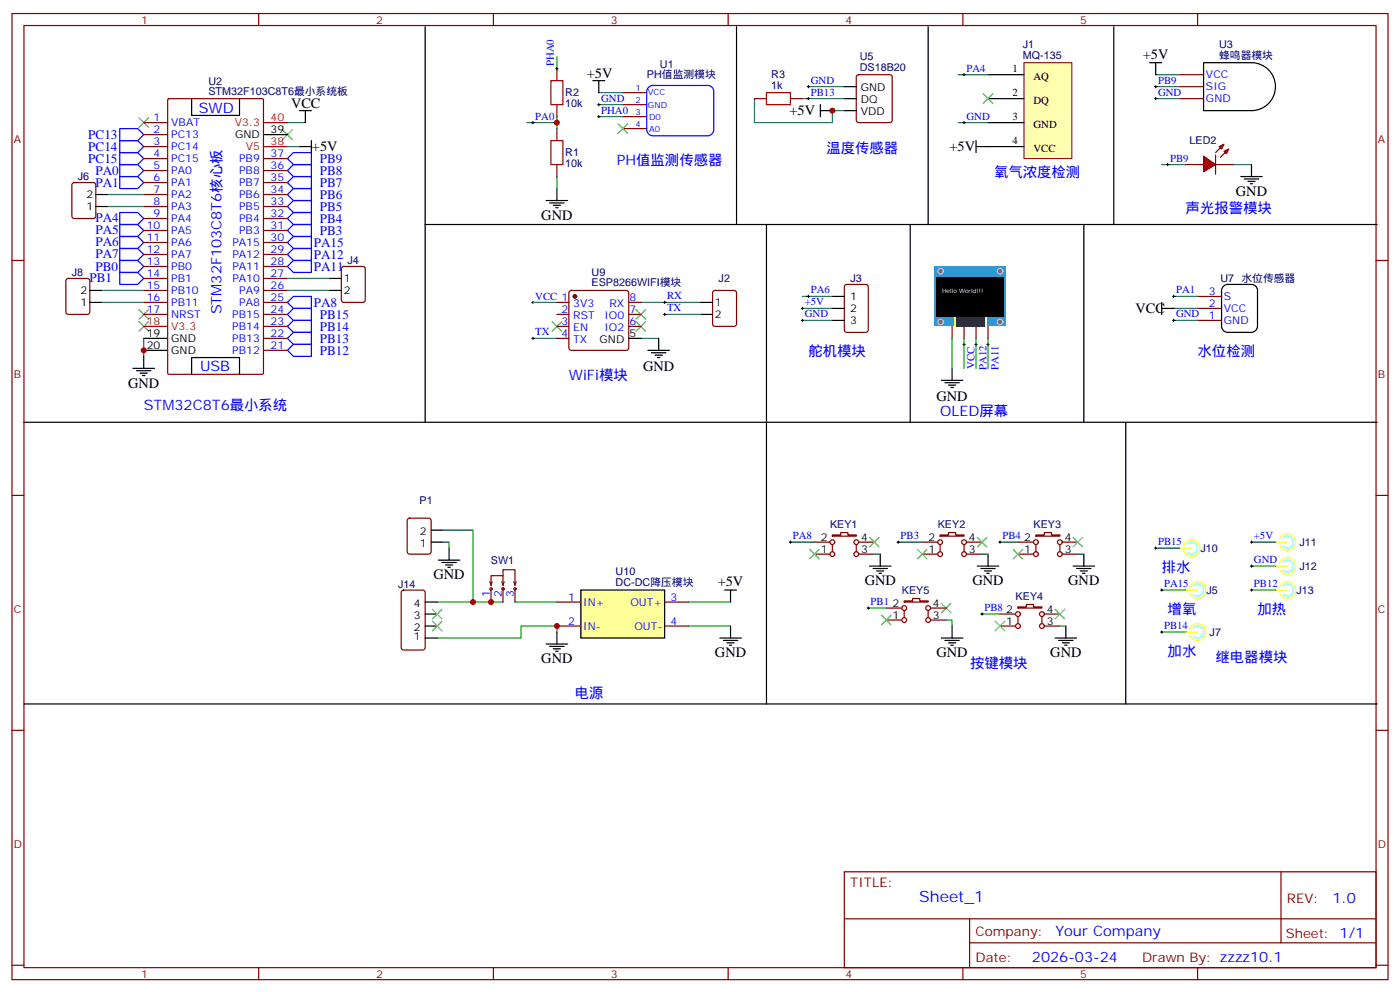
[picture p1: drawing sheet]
<svg xmlns="http://www.w3.org/2000/svg" width="412mm" height="292mm" viewBox="0 0 412 292" stroke-linecap="round" stroke-linejoin="round" font-family="sans-serif">
<g fill="none" stroke="#870000" stroke-width=".35">
<path d="M3.5 4h405.4v284.3h-405.4zM7.1 7.5h398.2v277.3h-398.2zM76.2 4v3.5M145.3 4v3.5M214.5 4v3.5M283.6 4v3.5M352.8 4v3.5M42.3 36.1h7.1M42.3 39.6h7.1M49.4 29.2l.3-.2h27.6l.3 .2v80.6l-.2 .3-27.7 .1-.3-.2zM183.4 27.3h7.1M183.4 30.8h7.1"/>
<path d="M183.4 34.3h7.1M183.4 37.9h7.1M252.5 22.2l.4-.2h9.2l.5 .2 .2 .5v12.7l-.2 .5-.5 .2h-9.2l-.5-.2-.2-.5v-12.7zM42.3 46.7h7.1M42.3 43.1h7.1M42.3 50.2h7.1M42.3 53.7h7.1M42.3 57.3h7.1M77.6 46.7h7.1M77.6 50.2h7.1M77.6 53.7h7.1M77.6 57.3h7.1"/>
<path d="M3.5 76.7h3.6M42.3 60.8h7.1M42.3 64.3h7.1M42.3 67.8h7.1M42.3 78.4h7.1M42.3 74.9h7.1M42.3 71.4h7.1M77.6 60.8h7.1M77.6 64.3h7.1M77.6 67.8h7.1M77.6 78.4h7.1M77.6 74.9h7.1"/>
<path d="M77.6 71.4h7.1M405.3 76.7h3.6M42.3 92.5h7.1M42.3 89h7.1M42.3 85.5h7.1M42.3 82h7.1M77.6 92.5h7.1M77.6 96.1h7.1M77.6 99.6h7.1M77.6 89h7.1M77.6 85.5h7.1M77.6 82h7.1"/>
<path d="M77.6 103.1h7.1M3.5 145.8h3.6M405.3 145.8h3.6M3.5 214.9h3.6M405.3 214.9h3.6M248.7 256.6h156.6v28.2h-156.6zM377.3 256.6v20.9M248.7 270.4h156.5M285.6 277.5h119.6M285.6 270.4v14.1M3.5 284.1h3.6M76.2 284.8v3.5"/>
<path d="M145.3 284.8v3.5M214.5 284.8v3.5M283.6 284.8v3.5M352.8 284.8v3.5M405.3 284.1h3.6"/>
</g>
<path d="M40.9 34.7l2.8 2.8M43.7 34.7l-2.8 2.8M83.3 38.2l2.8 2.8M86.1 38.2l-2.8 2.8M182 36.4l2.9 2.9M184.9 36.4l-2.9 2.9M40.9 94.7l2.8 2.8M40.9 91.1l2.8 2.8M43.7 94.7l-2.8 2.8M43.7 91.1l-2.8 2.8" fill="none" stroke="#3c3" stroke-width=".35"/>
<path d="M84.7 36.1h5.3M176.4 27.3h7M176.4 30.8h7M176.4 34.3h7M236.4 29h12.3M238.1 25.5h10.6M42.3 99.6v5.3" fill="none" stroke="#008700" stroke-width=".35"/>
<g fill="none" stroke="#000" stroke-width=".35">
<path d="M56.4 29v5h14.2v-5M77.6 39.6h7.1M88.2 32.6h3.5M90 32.6v3.5M174.6 23.7h3.6M176.4 23.7v3.6M241.7 32.6h3.5M241.7 30.8v3.5M248.7 32.6h3.5M248.7 25.5h3.5M248.7 29h3.5M42.3 99.6h7.1"/>
<path d="M39.2 108.4h6.3M40.2 109.1h4.2M41.3 109.8h2.1M42 110.5h.7M42.3 104.9v3.5M42.3 103.1h7.1M56.4 110.2v-5h14.2v5"/>
</g>
<g fill="none" stroke="#00f" stroke-width=".35">
<path d="M35.3 37.9h5.3l1.7 1.7-1.7 1.8h-5.3zM191.1 25.7l1.2-.5h16.2a1.76 1.76 0 0 1 1.8 1.7v11.3a1.89 1.89 0 0 1-1.8 1.8h-16.2a1.89 1.89 0 0 1-1.8-1.8v-11.3zM35.3 52h5.3l1.7 1.7-1.7 1.8h-5.3zM35.3 48.4h5.3l1.7 1.8-1.7 1.8h-5.3zM35.3 44.9h5.3l1.7 1.8-1.7 1.7h-5.3zM35.3 41.4h5.3l1.7 1.7-1.7 1.8h-5.3zM84.7 46.7l1.7-1.8h5.3v3.5h-5.3zM84.7 50.2l1.7-1.8h5.3v3.6h-5.3zM84.7 53.7l1.7-1.7h5.3v3.5h-5.3zM84.7 57.3l1.7-1.8h5.3v3.5h-5.3zM35.3 76.7h5.3l1.7 1.7-1.7 1.8h-5.3zM35.3 73.1h5.3l1.7 1.8-1.7 1.8h-5.3z"/>
<path d="M35.3 69.6h5.3l1.7 1.8-1.7 1.7h-5.3zM35.3 66.1h5.3l1.7 1.7-1.7 1.8h-5.3zM35.3 62.5h5.3l1.7 1.8-1.7 1.8h-5.3zM84.7 60.8l1.7-1.8h5.3v3.5h-5.3zM84.7 64.3l1.7-1.8h5.3v3.6h-5.3zM84.7 67.8l1.7-1.7h5.3v3.5h-5.3zM84.7 71.4l1.7-1.8h5.3v3.5h-5.3zM84.7 74.9l1.7-1.8h5.3v3.6h-5.3zM84.7 78.4l1.7-1.7h5.3v3.5h-5.3zM35.3 80.2h5.3l1.7 1.8-1.7 1.7h-5.3zM84.7 96.1l1.7-1.8h5.3v3.5h-5.3zM84.7 99.6l1.7-1.8h5.3v3.6h-5.3z"/>
<path d="M84.7 89l1.7-1.8h5.3v3.6h-5.3zM86.4 90.8h5.3v3.5h-5.3l-1.7-1.8zM84.7 103.1l1.7-1.7h5.3v3.5h-5.3z"/>
</g>
<path d="M77.6 36.1h7.1M77.6 43.1h7.1M42.3 96.1h7.1" fill="none" stroke="#f00" stroke-width=".35"/>
<path d="M176 30.8h.7M176.4 30.4v.8M237.8 29h.7M237.8 25.5h.7M238.1 25.2v.7M238.1 28.7v.7" fill="none" stroke="#000" stroke-width=".29"/>
<path d="M301.6 18.5h14.1v28.2h-14.1z" fill="#ffffb0" stroke="#800000" stroke-width=".29"/>
<g fill="none" stroke="#000" stroke-width=".35">
<path d="M338.7 18.5h3.5M340.4 18.5v3.5M354.5 18.5h14.2a7.1 7.1 0 0 1 7 7 7.1 7.1 0 0 1-7 7.1h-14.2zM291 36.1h10.6M291 29h10.6M291 22h10.6M88.2 43.1h3.5M91.7 41.4v3.5M287.5 43.1h14.1M287.5 41.4v3.5M365.5 52h6.3M366.5 52.7h4.3"/>
<path d="M367.6 53.4h2.1M368.3 54.1h.7M368.7 48.4v3.6M185.2 99.6h3.5M194 99.6v3.5M342.2 90.8h3.5M342.2 89v3.5M360.4 84.2l1.2-.5h7.1a1.76 1.76 0 0 1 1.7 1.8v10.6a1.89 1.89 0 0 1-1.7 1.7h-7.1a1.89 1.89 0 0 1-1.8-1.7v-10.6zM190.9 103.1h6.3M191.9 103.8h4.2M193 104.5h2.1M193.7 105.2h.7"/>
<path d="M277.3 111.9h6.3M278.3 112.6h4.3M279.4 113.3h2.1M280.1 114.1h.7M280.5 108.4v3.5M256.1 166.6h6.4M257.2 167.3h4.2M258.2 168h2.1M258.9 168.7h.7M259.3 163.1v3.5M287.9 166.6h6.3M288.9 167.3h4.3"/>
<path d="M290 168h2.1M290.7 168.7h.7M291 163.1v3.5M316.1 166.6h6.3M317.1 167.3h4.3M318.2 168h2.1M318.9 168.7h.7M319.3 163.1v3.5M310.8 187.8h6.3M311.9 188.5h4.2M312.9 189.2h2.1M313.6 189.9h.7"/>
<path d="M314 184.3v3.5"/>
</g>
<g fill="none" stroke="#008700" stroke-width=".35">
<path d="M222.2 29v7.1h23v-3.5h3.5M282.2 36.1h8.8M282.2 22h8.8M340.4 22h7.1M340.4 25.5h7.1M340.4 29h7.1M84.7 43.1h3.5M342.2 48.4h7M363.4 48.4h5.3M157 89h7M157 99.6h7M188.7 89h17.7"/>
<path d="M188.7 99.6h5.3M345.7 87.2h7.1M345.7 90.8h7.1M345.7 94.3h7.1M232.8 159.6h7.1M264.6 159.6h7M294.6 159.6h5.3M368.7 159.6h7M257.5 163.1h1.8M289.3 163.1h1.7M317.5 163.1h1.8M340.4 161.3h7.1"/>
<path d="M342.2 173.7h7M368.7 173.7h7M368.7 166.6h7M289.3 180.7h5.3M312.2 184.3h1.8M342.2 186h7"/>
</g>
<g fill="none" stroke="#000" stroke-width=".29">
<path d="M283.6 36.1h.7M284 35.7v.7M340.1 25.5h.7M340.1 29h.7M340.4 25.2v.7M340.4 28.7v.7M343.6 48.4h.7M344 48.1v.7M156.6 89h.7M157 88.7v.7M345.4 94.3h.7M345.7 93.9v.8"/>
<path d="M283.6 101.4h.7M284 101v.7M287.2 101.4h.7M287.5 101v.7M290.7 101.4h.7M291 101v.7M368.3 159.6h.7M368.7 159.2v.7M340.1 161.3h.7M340.4 161v.7M341.8 173.7h.7M342.2 173.3v.7"/>
<path d="M368.3 166.6h.7M368.3 173.7h.7M368.7 166.3v.7M368.7 173.3v.7M341.8 186h.7M342.2 185.7v.7"/>
</g>
<g fill="none" stroke="#870000" stroke-width=".35">
<path d="M347.5 29h7M347.5 25.5h7M347.5 22h7M164 89h3.6M164 92.5h3.6M164 96.1h3.6M164 99.6h3.6M167.8 85.7l.5-.2h16.2l.5 .2 .2 .5v16.2l-.2 .5-.5 .2h-16.2l-.5-.2-.2-.5v-16.2zM185.2 89h3.5M185.2 92.5h3.5M185.2 96.1h3.5M352.8 94.3h7"/>
<path d="M352.8 90.8h7M352.8 87.2h7M239.9 159.6h4.6M245.2 157.4h2.4v-.7h2.2v.7h2.4v.4h-7zM252.9 159.6h4.6M271.6 159.6h4.6M276.9 157.4h2.5v-.7h2.1v.7h2.5v.4h-7.1zM284.7 159.6h4.6M299.9 159.6h4.5M305.2 157.4h2.4v-.7h2.1v.7h2.5v.4h-7zM312.9 159.6h4.6M239.9 163.1h4.6"/>
<path d="M245.2 160.3v2.1M252.2 160.3v2.1M252.9 163.1h4.6M261.1 179h4.5M266.3 176.8h2.5v-.7h2.1v.7h2.5v.4h-7.1zM266.3 179.7v2.1M271.6 163.1h4.6M273.4 179.7v2.1M274.1 179h4.6M276.9 160.3v2.1M284 160.3v2.1M284.7 163.1h4.6"/>
<path d="M299.9 178.6h2.4v-.7h2.1v.7h2.5v.4h-7zM299.9 163.1h4.5M305.2 160.3v2.1M312.2 160.3v2.1M312.9 163.1h4.6M261.1 182.5h4.5M274.1 182.5h4.6M294.6 184.3h4.6M294.6 180.7h4.6M299.9 181.4v2.2M306.9 181.4v2.2M307.6 184.3h4.6"/>
<path d="M307.6 180.7h4.6"/>
<circle cx="245.2" cy="159.6" r=".71"/>
<circle cx="252.2" cy="159.6" r=".71"/>
<circle cx="276.9" cy="159.6" r=".71"/>
<circle cx="284" cy="159.6" r=".71"/>
<circle cx="305.2" cy="159.6" r=".71"/>
<circle cx="312.2" cy="159.6" r=".71"/>
<circle cx="245.2" cy="163.1" r=".71"/>
<circle cx="252.2" cy="163.1" r=".71"/>
<circle cx="266.3" cy="179" r=".71"/>
<circle cx="273.4" cy="179" r=".71"/>
<circle cx="276.9" cy="163.1" r=".71"/>
<circle cx="284" cy="163.1" r=".71"/>
<circle cx="305.2" cy="163.1" r=".71"/>
<circle cx="312.2" cy="163.1" r=".71"/>
<circle cx="266.3" cy="182.5" r=".71"/>
<circle cx="273.4" cy="182.5" r=".71"/>
<circle cx="299.9" cy="184.3" r=".71"/>
<circle cx="299.9" cy="180.7" r=".71"/>
<circle cx="306.9" cy="180.7" r=".71"/>
<circle cx="306.9" cy="184.3" r=".71"/>
</g>
<g fill="none" stroke="#3c3" stroke-width=".35">
<path d="M162.6 94.7l2.9 2.8M165.5 94.7l-2.9 2.8M187.3 94.7l2.8 2.8M187.3 91.1l2.8 2.8M190.1 94.7l-2.8 2.8M190.1 91.1l-2.8 2.8M256.1 158.2l2.8 2.8M258.9 158.2l-2.8 2.8M287.9 158.2l2.8 2.8M290.7 158.2l-2.8 2.8M316.1 158.2l2.8 2.8M318.9 158.2l-2.8 2.8"/>
<path d="M238.5 161.7l2.8 2.8M241.3 161.7l-2.8 2.8M270.2 161.7l2.8 2.8M273 161.7l-2.8 2.8M277.3 177.6l2.8 2.8M280.1 177.6l-2.8 2.8M298.4 161.7l2.9 2.8M301.3 161.7l-2.9 2.8M310.8 179.3l2.8 2.8M313.6 179.3l-2.8 2.8M293.2 182.8l2.8 2.9M296 182.8l-2.8 2.9"/>
</g>
<circle cx="169.3" cy="87.2" r=".53" fill="#870000" stroke="#870000" stroke-width=".35"/>
<path d="M378 158.3a1.76 1.76 0 0 1 2.5 0 1.76 1.76 0 0 1 0 2.5 1.76 1.76 0 0 1-2.5 0M349.8 160.1a1.76 1.76 0 0 1 2.5 0 1.76 1.76 0 0 1 0 2.5 1.76 1.76 0 0 1-2.5 0M351.5 172.4a1.76 1.76 0 0 1 2.5 0 1.76 1.76 0 0 1 0 2.5 1.76 1.76 0 0 1-2.5 0M378 165.4a1.76 1.76 0 0 1 2.5 0 1.76 1.76 0 0 1 0 2.5 1.76 1.76 0 0 1-2.5 0M378 172.4a1.76 1.76 0 0 1 2.5 0 1.76 1.76 0 0 1 0 2.5 1.76 1.76 0 0 1-2.5 0M351.5 184.8a1.76 1.76 0 0 1 2.5 0 1.76 1.76 0 0 1 0 2.5 1.76 1.76 0 0 1-2.5 0" fill="none" stroke="#3ff" stroke-width=".35"/>
<path d="M375.7 159.6h3.5M347.5 161.3h3.5M349.2 173.7h3.6M375.7 173.7h3.5M375.7 166.6h3.5M349.2 186h3.6" fill="none" stroke="#f90" stroke-width=".35"/>
<path d="M376.9 158.7a2.46 2.46 0 0 1 3.8-1.1 2.46 2.46 0 0 1 .1 3.9 2.46 2.46 0 0 1-3.8-1M348.7 160.5a2.46 2.46 0 0 1 3.7-1.2 2.46 2.46 0 0 1 .1 4 2.46 2.46 0 0 1-3.8-1.1M350.4 172.9a2.46 2.46 0 0 1 3.8-1.2 2.46 2.46 0 0 1 .1 3.9 2.46 2.46 0 0 1-3.8-1M376.9 165.8a2.46 2.46 0 0 1 3.8-1.2 2.46 2.46 0 0 1 .1 3.9 2.46 2.46 0 0 1-3.8-1M376.9 172.9a2.46 2.46 0 0 1 3.8-1.2 2.46 2.46 0 0 1 .1 3.9 2.46 2.46 0 0 1-3.8-1M350.4 185.2a2.46 2.46 0 0 1 3.8-1.2 2.46 2.46 0 0 1 .1 3.9 2.46 2.46 0 0 1-3.8-1" fill="none" stroke="#ff0" stroke-width=".35"/>
<path d="M171.1 173.7h24.7v14.1h-24.7z" fill="#ff9" stroke="#000" stroke-width=".35"/>
<g fill="none" stroke="#870000" stroke-width=".35">
<path d="M120.2 152.7l.4-.2h5.7l.6 .4 .1 9.5-.5 .6-5.9 .1-.6-.5-.1-9.4zM118.4 173.9l.5-.2h5.6l.7 .4v16.5l-.4 .7h-5.9l-.7-.5v-16.4zM144.3 171.2l.3 1.1M144.6 172.3v-2.9h3.6v2.9M144.6 173.7v3.5M145 171.2l-.4 1.1M147.8 171.2l.4 1.1M148.2 169.4v-1.7h3.5v4.2M148.2 173v4.2M148.5 171.2l-.3 1.1M151.3 171.2l.4 1.1 .3-1.1M151.7 173.7v3.5"/>
<path d="M164 177.2h7.1M195.8 177.2h7M164 184.3h7.1M195.8 184.3h7"/>
<circle cx="144.6" cy="173.3" r=".35"/>
<circle cx="148.2" cy="173.3" r=".35"/>
<circle cx="151.7" cy="173.3" r=".35"/>
</g>
<g fill="none" stroke="#000" stroke-width=".35">
<path d="M127 159.6h3.5M127 156h3.5M125.2 177.2h3.6M129.1 164.9h6.4M130.2 165.6h4.2M131.2 166.3h2.1M131.9 167h.7M132.3 161.3v3.6M213.4 173.7h3.6M215.2 173.7v3.5M125.2 187.8h3.6M125.2 184.3h3.6"/>
<path d="M125.2 180.7h3.6M160.9 189.5h6.3M161.9 190.3h4.3M163 191h2.1M163.7 191.7h.7M164 186v3.5M212 187.8h6.4M213.1 188.5h4.2M214.1 189.2h2.2M214.8 189.9h.7M215.2 184.3v3.5"/>
</g>
<path d="M130.5 159.6h1.8v1.7M130.5 156h8.8v21.2M128.8 177.2h19.4M151.7 177.2h12.3M202.8 177.2h12.4M164 186v-1.7h-10.5v3.5h-24.7M202.8 184.3h12.4" fill="none" stroke="#008700" stroke-width=".35"/>
<path d="M127.4 179.3l2.8 2.8M130.2 179.3l-2.8 2.8M127.4 182.8l2.8 2.9M130.2 182.8l-2.8 2.9" fill="none" stroke="#3c3" stroke-width=".35"/>
<path d="M232.5 159.6h.7M232.8 159.2v.7M264.2 159.6h.7M264.6 159.2v.7M294.2 159.6h.7M294.6 159.2v.7M288.9 180.7h.7M289.3 180.4v.7" fill="none" stroke="#000" stroke-width=".29"/>
<g fill="#f00" stroke="#870000" stroke-width=".35">
<path d="M354.5 46l3.6 2.4-3.6 2.2z"/>
<path d="M358.1 45.6v5.7z"/>
</g>
<g fill="#870000" stroke="#870000" stroke-width=".35">
<path d="M358.1 44.9l1.4-1.4z"/>
<path d="M359.5 46.3l1.4-1.4z"/>
</g>
<g fill="#f00" stroke="#870000" stroke-width=".35">
<path d="M359.1 43.1l1.4-.7-.7 1.5z"/>
<path d="M360.5 44.6l1.4-.7-.7 1.4z"/>
</g>
<path d="M349.2 48.4h5.3M358.1 48.4h5.3M280.5 96.1v3.5M284 96.1v3.5M287.5 96.1v3.5M291 96.1v3.5" fill="none" stroke="#870000" stroke-width=".35"/>
<path d="M275.2 78.4h21.1v17.7h-21.1z" fill="#39f"/>
<g fill="#666" stroke="#ccc" stroke-width=".35">
<circle cx="277.1" cy="94.8" r=".81"/>
<circle cx="294.6" cy="94.8" r=".81"/>
<circle cx="277.1" cy="79.8" r=".81"/>
<circle cx="294.6" cy="79.8" r=".81"/>
</g>
<path d="M281 93.2h9.5v2.9h-9.5z" fill="#fff"/>
<g fill="#fc0">
<path d="M281.1 93.2h.4v2.9h-.4z"/>
<path d="M290 93.2h.4v2.9h-.4z"/>
</g>
<path d="M281.6 93.2h8.3v2.9h-8.3z" fill="#333"/>
<path d="M275.9 81.6h19.7v11.7h-19.7z" fill="#000"/>
<g fill="none" stroke="#008700" stroke-width=".35">
<path d="M164 16.7v3.5M155.2 36.1h8.8M164 34.3v3.6M31.7 57.3h10.6M164 52v3.5M31.7 60.8h10.6M30 85.5h12.3M30 89h12.3M84.7 85.5h12.3M84.7 82h12.3M195.8 92.5h10.6M236.4 90.8h8.8"/>
<path d="M236.4 94.3h8.8M236.4 87.2h8.8M280.5 99.6v8.8M284 99.6v8.8M287.5 99.6v8.8M291 99.6v8.8M255.8 179h5.3M278.7 182.5h1.8v1.8"/>
</g>
<g fill="none" stroke="#000" stroke-width=".29">
<path d="M164 19.9v.7M156.6 36.1h.7M157 35.7v.7M163.7 20.2h.7M176 34.3h.7M176.4 34v.7M283.6 22h.7M284 21.6v.7M156.6 99.6h.7M157 99.2v.7M195.4 89h.7M195.4 92.5h.7"/>
<path d="M195.8 88.7v.7M195.8 92.2v.7M236 90.8h.7M236 94.3h.7M236.4 90.4v.7M236.4 93.9v.8M237.8 87.2h.7M238.1 86.9v.7M345.4 87.2h.7M345.7 86.9v.7M255.4 179h.7M255.8 178.6v.7"/>
</g>
<path d="M289.6 27.6l2.9 2.8M292.5 27.6l-2.9 2.8M259.6 181.1l2.9 2.8M262.5 181.1l-2.9 2.8" fill="none" stroke="#3c3" stroke-width=".35"/>
<g fill="none" stroke="#000" stroke-width=".35">
<path d="M28.2 57.3h3.5M160.9 59h6.3M161.9 59.7h4.3M164 55.5v3.5M28.2 60.8h3.5M163 60.4h2.1M163.7 61.1h.7M26.5 89h3.5M26.5 85.5h3.5M97 82h3.5M97 85.5h3.5M206.4 89h3.5"/>
<path d="M206.4 92.5h3.5M245.2 94.3h3.5M245.2 87.2h3.5M245.2 90.8h3.5M277.3 187.8h6.3M278.3 188.5h4.3M279.4 189.2h2.1M280.1 189.9h.7M280.5 184.3v3.5"/>
</g>
<path d="M164 20.2v3.5M164 30.8v3.5M164 37.9v3.5M222.2 29h3.6M232.8 29h3.6M21.4 53.9l.5-.2h5.6l.7 .5v9.4l-.4 .7h-5.9l-.7-.5v-9.4zM164 48.4v3.6M100.8 78.6l.4-.2h5.7l.6 .5 .1 9.4-.5 .7h-5.9l-.6-.5-.1-9.4zM19.6 82.2l.5-.2h5.7l.6 .4 .1 9.4-.5 .7h-5.9l-.6-.4-.1-9.4zM210.1 85.7l.5-.2h5.7l.6 .4 .1 9.5-.5 .6-5.9 .1-.6-.5-.1-9.4zM248.9 83.9l.5-.2h5.7l.6 .4 .1 13-.5 .7h-5.9l-.6-.4-.1-13z" fill="none" stroke="#870000" stroke-width=".35"/>
<path d="M162.3 23.7h3.5v7.1h-3.5zM225.8 27.3h7v3.5h-7zM162.3 41.4h3.5v7h-3.5z" fill="none" stroke="#a10000" stroke-width=".35"/>
<g fill="#c00">
<circle cx="42.3" cy="103.1" r=".88"/>
<circle cx="144.6" cy="177.2" r=".88"/>
<circle cx="164" cy="184.3" r=".88"/>
<circle cx="139.3" cy="177.2" r=".88"/>
<circle cx="164" cy="36.1" r=".88"/>
<circle cx="245.2" cy="32.6" r=".88"/>
</g>
<path d="M125.2 7.9v116.4M217 7.9v58.2M273.4 7.9v58.2M328.1 7.9v58.2M125.2 66.1h280.5M225.8 66.1v141.1M268.1 66.1v58.2M319.3 66.1v58.2M7.1 124.3h398.6M331.6 124.3v82.9M7.1 207.2h398.6" fill="none" stroke="#000" stroke-width=".35"/>
<text font-size="4.6" fill="#00f" x="270.8" y="265.6">Sheet_1</text>
<g font-size="4.2">
<text x="336.6" y="17.3">+5V</text>
<text x="172.9" y="23">+5V</text>
<text x="85.7" y="31.9">VCC</text>
<text x="232.6" y="34">+5V</text>
<text x="91.9" y="44.5">+5V</text>
<text x="279.7" y="44.5">+5V</text>
<text x="364.1" y="57.6">GND</text>
<text x="159.5" y="64.7">GND</text>
<text x="334.5" y="92.2">VCC</text>
<text x="189.4" y="109.2">GND</text>
<text x="37.7" y="114.1">GND</text>
<text x="275.9" y="118">GND</text>
<text x="127.7" y="170.5">GND</text>
<text x="211.4" y="172.6">+5V</text>
<text x="254.7" y="172.3">GND</text>
<text x="286.5" y="172.3">GND</text>
<text x="314.7" y="172.3">GND</text>
<text x="159.5" y="195.2">GND</text>
<text x="210.6" y="193.4">GND</text>
<text x="275.9" y="193.4">GND</text>
<text x="309.4" y="193.4">GND</text>
</g>
<g font-size="4.2" fill="#00f">
<text x="58.6" y="33.3">SWD</text>
<text x="243.4" y="44.9">温度传感器</text>
<text x="181.7" y="48.4">PH值监测传感器</text>
<text x="292.8" y="52">氧气浓度检测</text>
<text x="349.2" y="62.5">声光报警模块</text>
<text x="65.3" y="92.5" transform="rotate(-90 65.3 92.5)">STM32F103C8T6核心板</text>
<text x="238.1" y="104.9">舵机模块</text>
<text x="352.8" y="104.9">水位检测</text>
<text x="58.9" y="109.1">USB</text>
<text x="167.6" y="111.9">WiFi模块</text>
<text x="42.3" y="120.8">STM32C8T6最小系统</text>
<text x="276.9" y="122.5">OLED屏幕</text>
<text x="342.2" y="168.4">排水</text>
<text x="344" y="180.7">增氧</text>
<text x="370.4" y="180.7">加热</text>
<text x="285.8" y="196.6">按键模块</text>
<text x="344" y="193.1">加水</text>
<text x="358.1" y="194.8">继电器模块</text>
<text x="169.3" y="205.4">电源</text>
<text x="392.5" y="265.8">1.0</text>
<text x="310.9" y="275.4">Your Company</text>
<text x="304" y="283.2">2026-03-24</text>
</g>
<g font-size="3.9" fill="#00f">
<text x="26" y="40.9">PC13</text>
<text x="26" y="47.8">PC15</text>
<text x="26" y="44.3">PC14</text>
<text x="28.1" y="51.5">PA0</text>
<text x="94.2" y="48.1">PB9</text>
<text x="94.2" y="51.6">PB8</text>
<text x="28.1" y="54.9">PA1</text>
<text x="94.2" y="55.2">PB7</text>
<text x="94.2" y="58.7">PB6</text>
<text x="28.1" y="65.5">PA4</text>
<text x="94.2" y="62.2">PB5</text>
<text x="94.2" y="65.7">PB4</text>
<text x="28.1" y="69">PA5</text>
<text x="94.2" y="69.3">PB3</text>
<text x="28.1" y="76.1">PA7</text>
<text x="28.1" y="72.5">PA6</text>
<text x="92.4" y="72.8">PA15</text>
<text x="92.4" y="76.3">PA12</text>
<text x="26.3" y="83.1">PB1</text>
<text x="28.1" y="79.7">PB0</text>
<text x="92.4" y="79.8">PA11</text>
<text x="92.4" y="90.4">PA8</text>
<text x="94.2" y="94">PB15</text>
<text x="94.2" y="97.5">PB14</text>
<text x="94.2" y="101">PB13</text>
<text x="94.2" y="104.5">PB12</text>
</g>
<g font-size="3.9" fill="#800">
<text x="250.5" y="261.2">TITLE:</text>
<text x="379.1" y="265.8">REV:</text>
<text x="287.4" y="275.4">Company:</text>
<text x="378.7" y="276">Sheet: 1/1</text>
<text x="287.4" y="283">Date:</text>
<text x="336.4" y="283.1">Drawn By: zzzz10.1</text>
</g>
<g font-size="3.2" fill="#800">
<text x="41.6" y="7">1</text>
<text x="110.8" y="7">2</text>
<text x="179.9" y="7">3</text>
<text x="249.1" y="7">4</text>
<text x="318.2" y="7">5</text>
<text x="4.1" y="42.1">A</text>
<text x="405.9" y="42.1">A</text>
<text x="4.1" y="111.2">B</text>
<text x="405.9" y="111.2">B</text>
<text x="4.1" y="180.4">C</text>
<text x="405.9" y="180.4">C</text>
<text x="4.1" y="249.5">D</text>
<text x="405.9" y="249.5">D</text>
<text x="41.6" y="287.8">1</text>
<text x="110.8" y="287.8">2</text>
<text x="179.9" y="287.8">3</text>
<text x="249.1" y="287.8">4</text>
<text x="318.2" y="287.8">5</text>
</g>
<g font-size="3.2" fill="#000080">
<text x="253.3" y="17.7">U5</text>
<text x="301.3" y="17.4">MQ-135</text>
<text x="301.3" y="14.2">J1</text>
<text x="359.1" y="17.4">蜂鸣器模块</text>
<text x="359.1" y="14.3">U3</text>
<text x="190.6" y="23.1">PH值监测模块</text>
<text x="194.4" y="20.1">U1</text>
<text x="227.2" y="23.1">R3</text>
<text x="253.3" y="20.9">DS18B20</text>
<text x="61.4" y="28">STM32F103C8T6最小系统板</text>
<text x="61.4" y="24.9">U2</text>
<text x="166.5" y="28.4">R2</text>
<text x="227.2" y="26.2">1k</text>
<text x="166.5" y="31.6">10k</text>
<text x="166.5" y="46">R1</text>
<text x="350.4" y="42.5">LED2</text>
<text x="23" y="53.1">J6</text>
<text x="166.5" y="49.2">10k</text>
<text x="102.3" y="77.8">J4</text>
<text x="21.2" y="81.3">J8</text>
<text x="174.3" y="81.1">U9</text>
<text x="211.7" y="83.1">J2</text>
<text x="250.5" y="83.1">J3</text>
<text x="359.5" y="83.1">U7 水位传感器</text>
<text x="174.3" y="84.3">ESP8266WIFI模块</text>
<text x="123.6" y="148.3">P1</text>
<text x="244.5" y="155.4">KEY1</text>
<text x="276.2" y="155.4">KEY2</text>
<text x="304.5" y="155.4">KEY3</text>
<text x="382.8" y="160.7">J11</text>
<text x="144.6" y="166">SW1</text>
<text x="353.7" y="162.5">J10</text>
<text x="382.8" y="167.7">J12</text>
<text x="117.3" y="173">J14</text>
<text x="181.3" y="172.5">DC-DC降压模块</text>
<text x="181.3" y="169.3">U10</text>
<text x="265.7" y="174.8">KEY5</text>
<text x="299.2" y="176.6">KEY4</text>
<text x="355.4" y="174.8">J5</text>
<text x="381.9" y="174.8">J13</text>
<text x="356.3" y="187.2">J7</text>
</g>
<g font-size="3.2" fill="#00f">
<text x="163.2" y="19.5" transform="rotate(-90 163.2 19.5)">PHA0</text>
<text x="284.7" y="21.1">PA4</text>
<text x="355.2" y="23">VCC</text>
<text x="177.1" y="29.9">GND</text>
<text x="238.8" y="28.2">PB13</text>
<text x="238.8" y="24.6">GND</text>
<text x="341.1" y="24.6">PB9</text>
<text x="341.1" y="28.2">GND</text>
<text x="355.2" y="26.6">SIG</text>
<text x="45.3" y="35.7">1</text>
<text x="157.7" y="35.2">PA0</text>
<text x="177.1" y="33.4">PHA0</text>
<text x="284.7" y="35.2">GND</text>
<text x="355.2" y="30.1">GND</text>
<text x="45.3" y="39.3">2</text>
<text x="50.4" y="37.1">VBAT</text>
<text x="50.4" y="40.7">PC13</text>
<text x="45.3" y="46.3">4</text>
<text x="45.3" y="42.8">3</text>
<text x="50.4" y="47.7">PC15</text>
<text x="50.4" y="44.2">PC14</text>
<text x="70.4" y="47.7">PB9</text>
<text x="79.7" y="46.3">37</text>
<text x="344.7" y="47.6">PB9</text>
<text x="45.3" y="53.4">6</text>
<text x="45.3" y="49.8">5</text>
<text x="50.4" y="51.3">PA0</text>
<text x="70.4" y="51.3">PB8</text>
<text x="79.7" y="49.8">36</text>
<text x="79.7" y="53.4">35</text>
<text x="45.3" y="56.9">7</text>
<text x="50.4" y="58.3">PA2</text>
<text x="50.4" y="54.8">PA1</text>
<text x="70.4" y="54.8">PB7</text>
<text x="70.4" y="58.3">PB6</text>
<text x="79.7" y="56.9">34</text>
<text x="45.3" y="64">9</text>
<text x="45.3" y="60.4">8</text>
<text x="50.4" y="65.4">PA4</text>
<text x="50.4" y="61.8">PA3</text>
<text x="70.4" y="61.8">PB5</text>
<text x="70.4" y="65.4">PB4</text>
<text x="79.7" y="60.4">33</text>
<text x="79.7" y="64">32</text>
<text x="43.2" y="71">11</text>
<text x="43.2" y="67.5">10</text>
<text x="50.4" y="68.9">PA5</text>
<text x="70.4" y="68.9">PB3</text>
<text x="79.7" y="67.5">31</text>
<text x="79.7" y="71">30</text>
<text x="43.2" y="74.5">12</text>
<text x="50.4" y="76">PA7</text>
<text x="50.4" y="72.4">PA6</text>
<text x="68.4" y="72.4">PA15</text>
<text x="68.4" y="76">PA12</text>
<text x="79.7" y="74.5">29</text>
<text x="43.2" y="81.6">14</text>
<text x="43.2" y="78.1">13</text>
<text x="50.4" y="83">PB1</text>
<text x="50.4" y="79.5">PB0</text>
<text x="68.4" y="79.5">PA11</text>
<text x="68.4" y="83">PA10</text>
<text x="79.7" y="78.1">28</text>
<text x="79.7" y="81.6">27</text>
<text x="43.2" y="88.7">16</text>
<text x="43.2" y="85.1">15</text>
<text x="50.4" y="86.5">PB10</text>
<text x="70.5" y="86.5">PA9</text>
<text x="79.7" y="85.1">26</text>
<text x="79.7" y="88.7">25</text>
<text x="157.7" y="88.2">VCC 1</text>
<text x="185.4" y="88.7">8</text>
<text x="196.5" y="88.1">RX</text>
<text x="237.1" y="89.9">+5V</text>
<text x="238.8" y="86.4">PA6</text>
<text x="346.4" y="86.4">PA1</text>
<text x="356.1" y="86.9">3</text>
<text x="360.5" y="88.3">S</text>
<text x="43.2" y="92.2">17</text>
<text x="50.4" y="90.1">PB11</text>
<text x="50.4" y="93.6">NRST</text>
<text x="68.4" y="93.6">PB15</text>
<text x="70.5" y="90.1">PA8</text>
<text x="79.7" y="92.2">24</text>
<text x="79.7" y="95.7">23</text>
<text x="165.4" y="92.2">2</text>
<text x="165.4" y="95.7">3</text>
<text x="168.9" y="90.4">3V3</text>
<text x="168.9" y="93.9">RST</text>
<text x="178.1" y="93.9">IO0</text>
<text x="179.5" y="90.4">RX</text>
<text x="185.4" y="95.7">6</text>
<text x="185.4" y="92.2">7</text>
<text x="196.5" y="91.7">TX</text>
<text x="237.1" y="93.4">GND</text>
<text x="346.4" y="93.4">GND</text>
<text x="356.1" y="93.9">1</text>
<text x="356.1" y="90.4">2</text>
<text x="360.5" y="95.4">GND</text>
<text x="360.5" y="91.8">VCC</text>
<text x="68.4" y="97.1">PB14</text>
<text x="68.4" y="100.6">PB13</text>
<text x="79.7" y="99.2">22</text>
<text x="157.7" y="98.7">TX</text>
<text x="165.4" y="99.2">4</text>
<text x="168.9" y="97.5">EN</text>
<text x="168.9" y="101">TX</text>
<text x="178.1" y="97.5">IO2</text>
<text x="68.4" y="104.2">PB12</text>
<text x="79.7" y="102.8">21</text>
<text x="287.1" y="108.5" transform="rotate(-90 287.1 108.5)">VCC</text>
<text x="290.6" y="108.9" transform="rotate(-90 290.6 108.9)">PA12</text>
<text x="294.2" y="108.9" transform="rotate(-90 294.2 108.9)">PA11</text>
<text x="233.5" y="158.7">PA8</text>
<text x="265.3" y="158.7">PB3</text>
<text x="295.3" y="158.7">PB4</text>
<text x="341.1" y="160.4">PB15</text>
<text x="369.4" y="158.7">+5V</text>
<text x="369.4" y="165.8">GND</text>
<text x="342.9" y="172.8">PA15</text>
<text x="369.4" y="172.8">PB12</text>
<text x="144.3" y="175.7" transform="rotate(-90 144.3 175.7)">1</text>
<text x="147.8" y="175.7" transform="rotate(-90 147.8 175.7)">2</text>
<text x="151.3" y="175.7" transform="rotate(-90 151.3 175.7)">3</text>
<text x="167.3" y="176.8">1</text>
<text x="171.8" y="178.3">IN+</text>
<text x="185.7" y="178.3">OUT+</text>
<text x="197.6" y="176.8">3</text>
<text x="256.5" y="178.1">PB1</text>
<text x="290" y="179.8">PB8</text>
<text x="167.3" y="183.9">2</text>
<text x="171.8" y="185.3">IN-</text>
<text x="186.9" y="185.3">OUT-</text>
<text x="197.6" y="183.9">4</text>
<text x="342.9" y="185.1">PB14</text>
</g>
<g font-size="3.2">
<text x="298.3" y="21.3">1</text>
<text x="304.4" y="23.6">AQ</text>
<text x="253.5" y="26.9">GND</text>
<text x="298.3" y="28.3">2</text>
<text x="253.5" y="30.4">DQ</text>
<text x="253.5" y="34">VDD</text>
<text x="298.3" y="35.4">3</text>
<text x="304.4" y="30.6">DQ</text>
<text x="69.3" y="40.7">GND</text>
<text x="79.7" y="39.3">39</text>
<text x="304.4" y="37.7">GND</text>
<text x="298.3" y="42.4">4</text>
<text x="304.4" y="44.7">VCC</text>
<text x="25.5" y="58.3">2</text>
<text x="25.5" y="61.8">1</text>
<text x="101.2" y="83">1</text>
<text x="23.7" y="86.5">2</text>
<text x="101.2" y="86.5">2</text>
<text x="250.5" y="88.3">1</text>
<text x="23.7" y="90.1">1</text>
<text x="210.6" y="90.1">1</text>
<text x="210.6" y="93.6">2</text>
<text x="250.5" y="95.4">3</text>
<text x="250.5" y="91.8">2</text>
<text x="43.2" y="99.2">19</text>
<text x="50.4" y="100.6">GND</text>
<text x="176.6" y="101">GND</text>
<text x="185.4" y="99.2">5</text>
<text x="43.2" y="102.8">20</text>
<text x="50.4" y="104.2">GND</text>
<text x="123.7" y="161">1</text>
<text x="123.7" y="157.4">2</text>
<text x="241.8" y="159.2">2</text>
<text x="253.6" y="159.2">4</text>
<text x="273.5" y="159.2">2</text>
<text x="285.4" y="159.2">4</text>
<text x="301.7" y="159.2">2</text>
<text x="313.6" y="159.2">4</text>
<text x="241.8" y="162.7">1</text>
<text x="253.6" y="162.7">3</text>
<text x="273.5" y="162.7">1</text>
<text x="285.4" y="162.7">3</text>
<text x="301.7" y="162.7">1</text>
<text x="313.6" y="162.7">3</text>
<text x="121.9" y="178.6">4</text>
<text x="262.9" y="178.6">2</text>
<text x="274.8" y="178.6">4</text>
<text x="121.9" y="185.7">2</text>
<text x="121.9" y="182.1">3</text>
<text x="262.9" y="182.1">1</text>
<text x="274.8" y="182.1">3</text>
<text x="296.4" y="183.9">1</text>
<text x="296.4" y="180.4">2</text>
<text x="308.3" y="183.9">3</text>
<text x="308.3" y="180.4">4</text>
<text x="121.9" y="188.5">1</text>
</g>
<g font-size="3.2" fill="#f00">
<text x="79.7" y="35.7">40</text>
<text x="69.2" y="37.1">V3.3</text>
<text x="72.4" y="44.2">V5</text>
<text x="79.7" y="42.8">38</text>
<text x="43.2" y="95.7">18</text>
<text x="50.4" y="97.1">V3.3</text>
</g>
<g font-size="2.5" fill="#00f">
<text x="187.2" y="26.9">1</text>
<text x="190.9" y="28">VCC</text>
<text x="187.2" y="30.4">2</text>
<text x="187.2" y="34">3</text>
<text x="190.9" y="31.9">GND</text>
<text x="191.2" y="35.4">D0</text>
<text x="187.2" y="37.5">4</text>
<text x="191.2" y="38.9">A0</text>
</g>
<text font-size="1.8" fill="#fff" x="277.5" y="86.2">Hello World!!!</text>
</svg>
